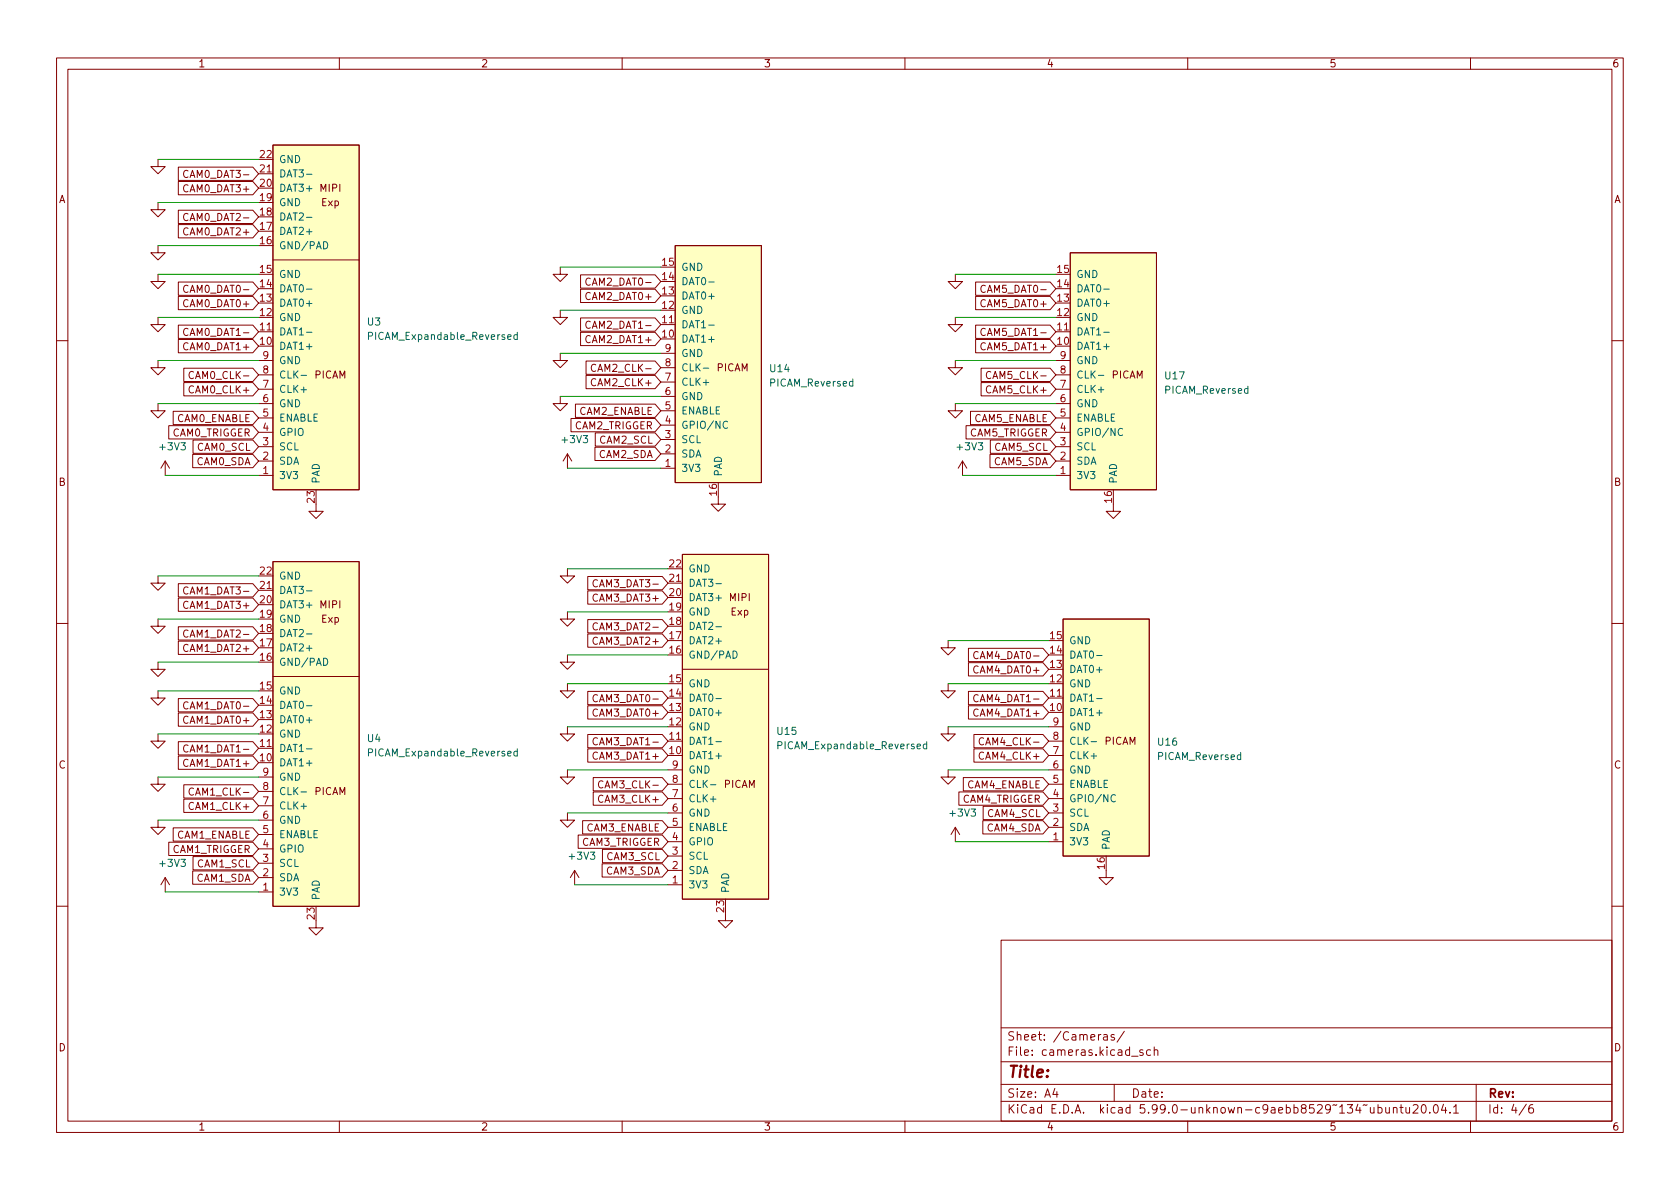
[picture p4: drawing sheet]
<svg xmlns="http://www.w3.org/2000/svg" width="297mm" height="210mm" viewBox="0 0 297 210" stroke-linecap="round" stroke-linejoin="round" font-family="sans-serif">
<g fill="none" stroke="#840000" stroke-width=".18">
<path d="M10 10.2h277v190.1h-277zM12 12.2h273v186.1h-273zM60 10.2v2M110 10.2v2M160 10.2v2M210 10.2v2M260 10.2v2M27.9 35.8v1.3h1.3l-1.3 1.2-1.2-1.2h1.2M27.9 28.2v1.3h1.3l-1.3 1.2-1.2-1.2h1.2M31.5 37.2h13.2l1 1.1-1 1.2h-13.2zM31.5 32.1h13.2l1 1.2-1 1.1h-13.2zM31.5 29.6h13.2l1 1.1-1 1.2h-13.2z"/>
<path d="M31.5 39.7h13.2l1 1.2-1 1.2h-13.2zM33.2 37.9a.6 .6 0 0 0-.8 .4 .6 .6 0 0 0 .6 .7l.2-.1M33.2 30.2a.6 .6 0 0 0-.8 .5 .6 .6 0 0 0 .6 .7l.2-.1M45.7 30.7h2.6M48.3 25.6h15.2v61h-15.2zM27.9 56.1v1.3h1.3l-1.3 1.3-1.2-1.3h1.2M27.9 43.4v1.3h1.3l-1.3 1.3-1.2-1.3h1.2M27.9 48.5v1.3h1.3l-1.3 1.2-1.2-1.2h1.2M31.5 57.5h13.2l1 1.2-1 1.1h-13.2zM31.5 49.9h13.2l1 1.1-1 1.2h-13.2zM31.5 52.4h13.2l1 1.2-1 1.2h-13.2zM33.2 58.2a.6 .6 0 0 0-.8 .4 .6 .6 0 0 0 .6 .7l.2-.1"/>
<path d="M33.2 50.6a.6 .6 0 0 0-.8 .4 .6 .6 0 0 0 .6 .7l.2-.1M45.7 58.7h2.6M48.3 46h15.2M99.1 54.9v1.2h1.2l-1.2 1.3-1.3-1.3h1.3M99.1 47.2v1.3h1.2l-1.2 1.3-1.3-1.3h1.3M102.6 56.2h13.2l1 1.2-1 1.2h-13.2zM102.6 58.8h13.2l1 1.1-1 1.2h-13.2zM102.6 48.6h13.2l1 1.2-1 1.2h-13.2zM102.6 51.1h13.2l1 1.2-1 1.2h-13.2zM104.4 56.9a.6 .6 0 0 0-.9 .4 .6 .6 0 0 0 .6 .8l.3-.2M104.4 49.3a.6 .6 0 0 0-.9 .4 .6 .6 0 0 0 .6 .7l.3-.1M116.8 57.4h2.6"/>
<path d="M119.4 43.4h15.2v41.9h-15.2zM168.9 56.1v1.3h1.3l-1.3 1.3-1.3-1.3h1.3M168.9 48.5v1.3h1.3l-1.3 1.2-1.3-1.2h1.3M172.5 57.5h13.2l1 1.2-1 1.1h-13.2zM172.5 52.4h13.2l1 1.2-1 1.2h-13.2zM172.5 49.9h13.2l1 1.1-1 1.2h-13.2zM174.2 58.2a.6 .6 0 0 0-.8 .4 .6 .6 0 0 0 .6 .7l.2-.1M174.2 50.6a.6 .6 0 0 0-.8 .4 .6 .6 0 0 0 .6 .7l.2-.1M186.7 58.7h2.5M189.2 44.7h15.3v41.9h-15.3zM10 60.2h2M27.9 63.7v1.3h1.3l-1.3 1.3-1.2-1.3h1.2"/>
<path d="M27.9 71.4v1.2h1.3l-1.3 1.3-1.2-1.3h1.2M29.8 75.3h14.9l1 1.1-1 1.2h-14.9zM30.6 72.7h14.1l1 1.2-1 1.2h-14.1zM31.5 60h13.2l1 1.2-1 1.2h-13.2zM32.5 65.1h12.2l1 1.2-1 1.2h-12.2zM32.5 67.7h12.2l1 1.1-1 1.2h-12.2zM34.1 77.8h10.6l1 1.2-1 1.2h-10.6zM34.2 65.8a.6 .6 0 0 0-.8 .4 .6 .6 0 0 0 .6 .8l.2-.2M45.7 79h2.6M45.7 76.4h2.6M45.7 73.9h2.6M45.7 71.4h2.6"/>
<path d="M45.7 68.8h2.6M45.7 66.3h2.6M45.7 63.7h2.6M99.1 62.5v1.2h1.2l-1.2 1.3-1.3-1.3h1.3M99.1 70.1v1.3h1.2l-1.2 1.2-1.3-1.2h1.3M101 74h14.8l1 1.2-1 1.2h-14.8zM101.7 71.5h14.1l1 1.1-1 1.2h-14.1zM103.6 66.4h12.2l1 1.2-1 1.1h-12.2zM103.6 63.8h12.2l1 1.2-1 1.2h-12.2zM105.2 79.1h10.6l1 1.2-1 1.1h-10.6zM105.2 76.5h10.6l1 1.2-1 1.2h-10.6zM105.3 64.5a.6 .6 0 0 0-.8 .5 .6 .6 0 0 0 .6 .7l.2-.1"/>
<path d="M116.8 77.7h2.6M116.8 75.2h2.6M116.8 72.6h2.6M116.8 70.1h2.6M116.8 67.6h2.6M116.8 65h2.6M116.8 62.5h2.6M168.9 71.4v1.2h1.3l-1.3 1.3-1.3-1.3h1.3M168.9 63.7v1.3h1.3l-1.3 1.3-1.3-1.3h1.3M170.8 75.3h14.9l1 1.1-1 1.2h-14.9zM171.6 72.7h14.1l1 1.2-1 1.2h-14.1zM172.5 60h13.2l1 1.2-1 1.2h-13.2z"/>
<path d="M173.5 65.1h12.2l1 1.2-1 1.2h-12.2zM173.5 67.7h12.2l1 1.1-1 1.2h-12.2zM175.1 77.8h10.6l1 1.2-1 1.2h-10.6zM175.2 65.8a.6 .6 0 0 0-.9 .4 .6 .6 0 0 0 .6 .8l.3-.2M186.7 79h2.5M186.7 76.4h2.5M186.7 73.9h2.5M186.7 71.4h2.5M186.7 68.8h2.5M186.7 66.3h2.5M186.7 63.7h2.5M285 60.2h2"/>
<path d="M29.2 81.5v2.6M29.2 81.5l-.8 1.3M29.2 81.5l.8 1.3M34.1 80.4h10.6l1 1.1-1 1.2h-10.6zM45.7 84.1h2.6M45.7 81.5h2.6M48.3 99.3h15.2v61h-15.2zM55.9 89.1v1.3h1.2l-1.2 1.3-1.3-1.3h1.3M100.3 80.3l-.7 1.2M100.3 80.3v2.5M100.3 80.3l.8 1.2M116.8 82.8h2.6"/>
<path d="M116.8 80.3h2.6M120.6 98h15.3v61h-15.3zM127 87.9v1.2h1.3l-1.3 1.3-1.3-1.3h1.3M170.2 81.5l-.8 1.3M170.2 81.5v2.6M170.2 81.5l.7 1.3M175 80.4h10.7l1 1.1-1 1.2h-10.7zM186.7 84.1h2.5M186.7 81.5h2.5M196.8 89.1v1.3h1.3l-1.3 1.3-1.2-1.3h1.2M10 110.2h2M27.9 117.1v1.3h1.3l-1.3 1.2-1.2-1.2h1.2"/>
<path d="M27.9 109.5v1.2h1.3l-1.3 1.3-1.2-1.3h1.2M27.9 101.8v1.3h1.3l-1.3 1.3-1.2-1.3h1.2M31.5 110.8h13.2l1 1.2-1 1.2h-13.2zM31.5 105.8h13.2l1 1.1-1 1.2h-13.2zM31.5 113.4h13.2l1 1.1-1 1.2h-13.2zM31.5 103.2h13.2l1 1.2-1 1.2h-13.2zM33.2 111.5a.6 .6 0 0 0-.8 .4 .6 .6 0 0 0 .6 .8l.2-.1M33.2 103.9a.6 .6 0 0 0-.8 .4 .6 .6 0 0 0 .6 .8l.2-.2M45.7 104.4h2.6M48.3 119.6h15.2M100.3 108.2v1.3h1.3l-1.3 1.2-1.2-1.2h1.2M100.3 100.6v1.2h1.3l-1.3 1.3-1.2-1.3h1.2"/>
<path d="M100.3 115.8v1.3h1.3l-1.3 1.3-1.2-1.3h1.2M103.9 101.9h13.2l1 1.2-1 1.2h-13.2zM103.9 104.5h13.2l1 1.2-1 1.1h-13.2zM103.9 109.6h13.2l1 1.1-1 1.2h-13.2zM103.9 112.1h13.2l1 1.2-1 1.2h-13.2zM105.6 102.6a.6 .6 0 0 0-.8 .5 .6 .6 0 0 0 .6 .7l.2-.1M105.6 110.3a.6 .6 0 0 0-.8 .4 .6 .6 0 0 0 .6 .7l.2-.1M118.1 103.1h2.5M120.6 118.4h15.3M167.6 113.3v1.2h1.3l-1.3 1.3-1.2-1.3h1.2M171.2 117.2h13.2l1 1.2-1 1.1h-13.2zM171.2 114.6h13.2l1 1.2-1 1.2h-13.2z"/>
<path d="M172.9 115.3a.6 .6 0 0 0-.8 .5 .6 .6 0 0 0 .6 .7l.2-.1M188 109.5h15.2v41.9h-15.2zM285 110.2h2M27.9 137.4v1.3h1.3l-1.3 1.2-1.2-1.2h1.2M27.9 129.8v1.3h1.3l-1.3 1.2-1.2-1.2h1.2M27.9 122.2v1.2h1.3l-1.3 1.3-1.2-1.3h1.2M31.5 133.7h13.2l1 1.2-1 1.1h-13.2zM31.5 131.2h13.2l1 1.1-1 1.2h-13.2zM31.5 126.1h13.2l1 1.1-1 1.2h-13.2zM31.5 123.5h13.2l1 1.2-1 1.2h-13.2zM32.5 138.8h12.2l1 1.1-1 1.2h-12.2zM33.2 131.8a.6 .6 0 0 0-.8 .5 .6 .6 0 0 0 .6 .7l.2-.1"/>
<path d="M33.2 124.2a.6 .6 0 0 0-.8 .4 .6 .6 0 0 0 .6 .8l.2-.1M34.2 139.5a.6 .6 0 0 0-.8 .4 .6 .6 0 0 0 .6 .7l.2-.1M45.7 132.3h2.6M45.7 139.9h2.6M45.7 137.4h2.6M100.3 136.1v1.3h1.3l-1.3 1.3-1.2-1.3h1.2M100.3 120.9v1.3h1.3l-1.3 1.2-1.2-1.2h1.2M100.3 128.5v1.3h1.3l-1.3 1.3-1.2-1.3h1.2M103.9 129.9h13.2l1 1.2-1 1.1h-13.2zM103.9 132.4h13.2l1 1.2-1 1.2h-13.2zM103.9 124.8h13.2l1 1.2-1 1.2h-13.2zM103.9 122.3h13.2l1 1.1-1 1.2h-13.2z"/>
<path d="M104.9 137.5h12.2l1 1.2-1 1.2h-12.2zM105.6 130.6a.6 .6 0 0 0-.8 .4 .6 .6 0 0 0 .6 .7l.2-.1M105.6 123a.6 .6 0 0 0-.8 .4 .6 .6 0 0 0 .6 .7l.2-.1M106.6 138.2a.6 .6 0 0 0-.8 .4 .6 .6 0 0 0 .6 .7l.2-.1M118.1 131.1h2.5M118.1 138.7h2.5M118.1 136.1h2.5M167.6 120.9v1.3h1.3l-1.3 1.2-1.2-1.2h1.2M167.6 136.1v1.3h1.3l-1.3 1.3-1.2-1.3h1.2M167.6 128.5v1.3h1.3l-1.3 1.3-1.2-1.3h1.2M170.3 137.5h14.1l1 1.2-1 1.2h-14.1zM171.2 124.8h13.2l1 1.2-1 1.2h-13.2z"/>
<path d="M171.2 122.3h13.2l1 1.1-1 1.2h-13.2zM172.2 129.9h12.2l1 1.2-1 1.1h-12.2zM172.2 132.4h12.2l1 1.2-1 1.2h-12.2zM172.9 123a.6 .6 0 0 0-.8 .4 .6 .6 0 0 0 .6 .7l.2-.1M173.9 130.6a.6 .6 0 0 0-.8 .4 .6 .6 0 0 0 .6 .7l.2-.1M185.4 131.1h2.6M185.4 138.7h2.6M185.4 136.1h2.6M185.4 123.4h2.6M185.4 133.6h2.6M185.4 128.5h2.6M27.9 145v1.3h1.3l-1.3 1.3-1.2-1.3h1.2"/>
<path d="M29.2 155.2l-.8 1.3M29.2 155.2v2.5M29.2 155.2l.8 1.3M29.8 148.9h14.9l1 1.2-1 1.2h-14.9zM30.6 146.4h14.1l1 1.2-1 1.1h-14.1zM32.5 141.3h12.2l1 1.2-1 1.2h-12.2zM34.1 154h10.6l1 1.2-1 1.2h-10.6zM34.1 151.5h10.6l1 1.1-1 1.2h-10.6zM45.7 157.7h2.6M45.7 155.2h2.6M45.7 152.6h2.6M45.7 150.1h2.6"/>
<path d="M45.7 147.6h2.6M45.7 145h2.6M45.7 142.5h2.6M100.3 143.8v1.2h1.3l-1.3 1.3-1.2-1.3h1.2M101.6 153.9l-.8 1.3M101.6 153.9v2.6M101.6 153.9l.8 1.3M102.2 147.7h14.9l1 1.1-1 1.2h-14.9zM103 145.1h14.1l1 1.2-1 1.2h-14.1zM104.9 140h12.2l1 1.2-1 1.2h-12.2zM106.5 152.7h10.6l1 1.2-1 1.2h-10.6zM106.5 150.2h10.6l1 1.2-1 1.2h-10.6z"/>
<path d="M118.1 156.5h2.5M118.1 153.9h2.5M118.1 151.4h2.5M118.1 148.8h2.5M118.1 146.3h2.5M118.1 143.8h2.5M118.1 141.2h2.5M168.9 146.3l-.8 1.3M168.9 146.3v2.5M168.9 146.3l.8 1.3M169.5 140h14.9l1 1.2-1 1.2h-14.9zM173.8 145.1h10.6l1 1.2-1 1.2h-10.6z"/>
<path d="M173.8 142.6h10.6l1 1.2-1 1.1h-10.6zM185.4 148.8h2.6M185.4 146.3h2.6M185.4 143.8h2.6M185.4 141.2h2.6M195.6 153.9v1.3h1.2l-1.2 1.3-1.3-1.3h1.3M10 160.2h2M55.9 162.8v1.3h1.2l-1.2 1.2-1.3-1.2h1.3M128.3 161.5v1.3h1.2l-1.2 1.3-1.3-1.3h1.3M177 166.3h108v32h-108zM285 160.2h2M60 198.3v2"/>
<path d="M110 198.3v2M160 198.3v2M177 194.8h108M177 191.8h108M177 187.8h108M177 181.8h108M186.5 192.5l-.4 1h1M186.9 193v1M195.1 183h.6l.1 .9M195.8 183.3l-.5 .1a.29 .29 0 0 0-.2 .2 .29 .29 0 0 0 .2 .3h.5M197 191.8v3M197 183l-.4-.1-.2 .2 .1 .3 .5 .1v.4h-.6"/>
<path d="M198.8 182.4l-1.3 1.9M200.1 186.8h1.1M202.1 185.7l-.4-.1-.2 .2 .1 .3 .5 .1v.4h-.6M203.4 185.7l-.4-.1-.3 .3v.4l.2 .3h.5M204.1 185.8l.2-.2 .3 .1 .1 .9M204.1 185.1v1.5M210 198.3v2M243.6 195.9l.5-.1 .3 .3v.4l-.2 .3h-.6M243.6 195.3v1.5M245 195.8l.1 1h.3l.2-.1M245.6 195.8v1M246.4 196l.2-.2 .3 .1 .1 .9"/>
<path d="M246.4 195.8v1M247.5 195.8h.6M247.7 195.3v1.3l.4 .2M248.6 195.8v1h.4l.2-.1M249.2 195.8v1M249.9 195.5l.5-.2 .2 .2 .1 .3-.9 1h.9M251.5 195.4l.1-.1a.81 .81 0 0 1 .6 .7 .81 .81 0 0 1-.3 .8h-.1a.81 .81 0 0 1-.6-.6 .81 .81 0 0 1 .3-.8zM252.8 196.7v.1M253.6 195.4l.2-.1a.81 .81 0 0 1 .6 .7 .81 .81 0 0 1-.3 .8h-.2a.81 .81 0 0 1-.5-.6 .81 .81 0 0 1 .2-.8zM255.2 195.3l-.3 1h.9M255.6 195.8v1M256.4 196.7v.1"/>
<path d="M257 195.8l.4-.5v1.5M257 196.8h.9M260 198.3v2M261 191.8v6.5M269.9 195.3l-1.3 1.9M271 195.3a.6 .6 0 0 0-.7 .7v.5l.1 .3h.5l.2-.1 .1-.5-.2-.2-.4-.1-.3 .3"/>
</g>
<g fill="#ffffc2" stroke="#ffffc2" stroke-width=".18">
<path d="M189.2 44.7h15.3v41.9h-15.3z"/>
<path d="M119.4 43.4h15.2v41.9h-15.2z"/>
<path d="M48.3 99.3h15.2v61h-15.2z"/>
<path d="M120.6 98h15.3v61h-15.3z"/>
<path d="M48.3 25.6h15.2v61h-15.2z"/>
<path d="M188 109.5h15.2v41.9h-15.2z"/>
</g>
<g fill="none" stroke="#006464" stroke-width=".18">
<path d="M54.2 38.4h1M54.2 30.8h1M54.2 58.8h1M54.2 51.1h1M57.2 42.7a.64 .64 0 0 1 .7 .7 .64 .64 0 0 1-.7 .6zM91.5 59.2h-.4l-.2 .2 .1 .6h.5M91.5 58.8v1.2M125.3 57.5h1M125.3 49.9h1M195.2 58.8h.9M195.2 51.1h.9M53.2 66.4h1"/>
<path d="M124.3 65.1h1M128.6 74.6a.6 .6 0 0 0-.8 .4 .6 .6 0 0 0 .6 .8l.2-.2M194.2 66.4h1M198.5 75.9a.6 .6 0 0 0-.9 .4 .6 .6 0 0 0 .6 .7l.3-.1M54.2 112.1h1M54.2 104.5h1M57.2 116.4a.64 .64 0 0 1 .7 .6 .64 .64 0 0 1-.7 .7zM126.6 110.8h.9M126.6 103.2h.9M129.6 115.1a.64 .64 0 0 1 .7 .7 .64 .64 0 0 1-.7 .6zM193.9 115.9h1M54.2 132.4h1"/>
<path d="M54.2 124.8h1M91.5 132.9l-.4-.1-.2 .3 .1 .5h.5M91.5 132.4v1.3M125.6 138.8h1M126.6 131.1h.9M126.6 123.5h.9M163.8 131.6h-.3l-.3 .2 .2 .6h.4M163.8 131.2v1.2M192.9 131.1h1M193.9 123.5h1M53.2 140h1M197.2 140.6a.6 .6 0 0 0-.8 .5 .6 .6 0 0 0 .6 .7l.2-.1"/>
</g>
<g fill="none" stroke="#009600" stroke-width=".18">
<path d="M27.9 35.8h17.8M27.9 28.2h17.8M27.9 56.1h17.8M27.9 43.4h17.8M27.9 48.5h17.8M99.1 47.2h17.7M99.1 54.9h17.7M168.9 56.1h17.8M168.9 48.5h17.8M27.9 63.7h17.8M27.9 71.4h17.8M99.1 62.5h17.7"/>
<path d="M99.1 70.1h17.7M168.9 63.7h17.8M168.9 71.4h17.8M29.2 84.1h16.5M100.3 82.8h16.5M170.2 84.1h16.5M27.9 117.1h17.8M27.9 109.5h17.8M27.9 101.8h17.8M100.3 108.2h17.8M100.3 115.8h17.8M100.3 100.6h17.8"/>
<path d="M167.6 113.3h17.8M27.9 122.2h17.8M27.9 129.8h17.8M27.9 137.4h17.8M100.3 136.1h17.8M100.3 128.5h17.8M100.3 120.9h17.8M167.6 136.1h17.8M167.6 128.5h17.8M167.6 120.9h17.8M27.9 145h17.8M29.2 157.7h16.5"/>
<path d="M100.3 143.8h17.8M101.6 156.5h16.5M168.9 148.8h16.5"/>
</g>
<text font-size="2.8" fill="#840000" x="178" y="190.6">Title:</text>
<g font-size="2.1" fill="#840000">
<text x="178" y="184">Sheet: /Cameras/</text>
<text x="178" y="186.7">File: cameras.kicad_sch</text>
<text x="178" y="196.9">KiCad E.D.A. kicad 5.99.0-unknown-c9aebb8529~134~ubuntu20.04.1</text>
<text x="178" y="194.1">Size: A4</text>
<text x="200" y="194.1">Date:</text>
<text x="263" y="194.1">Rev:</text>
<text x="263" y="196.9">Id: 4/6</text>
</g>
<g font-size="1.8" fill="#840000">
<text x="35" y="11.9">1</text>
<text x="85" y="11.9">2</text>
<text x="135" y="11.9">3</text>
<text x="185" y="11.9">4</text>
<text x="235" y="11.9">5</text>
<text x="285" y="11.9">6</text>
<text x="10.3" y="35.9">A</text>
<text x="32.7" y="34">CAM0_DAT3+</text>
<text x="33.2" y="31.5">CAM0_DAT3-</text>
<text x="56.6" y="33.9">MIPI</text>
<text x="285.3" y="35.9">A</text>
<text x="32.7" y="41.6">CAM0_DAT2+</text>
<text x="33.2" y="39.1">CAM0_DAT2-</text>
<text x="56.8" y="36.4">Exp</text>
<text x="33.2" y="51.8">CAM0_DAT0-</text>
<text x="103.9" y="53">CAM2_DAT0+</text>
<text x="104.3" y="50.5">CAM2_DAT0-</text>
<text x="174.2" y="51.8">CAM5_DAT0-</text>
<text x="32.7" y="54.3">CAM0_DAT0+</text>
<text x="33.2" y="59.4">CAM0_DAT1-</text>
<text x="104.3" y="58.1">CAM2_DAT1-</text>
<text x="173.7" y="54.3">CAM5_DAT0+</text>
<text x="174.2" y="59.4">CAM5_DAT1-</text>
<text x="32.7" y="61.9">CAM0_DAT1+</text>
<text x="103.9" y="60.7">CAM2_DAT1+</text>
<text x="105.3" y="65.7">CAM2_CLK-</text>
<text x="126.7" y="65.7">PICAM</text>
<text x="173.7" y="61.9">CAM5_DAT1+</text>
<text x="33.7" y="69.6">CAM0_CLK+</text>
<text x="34.2" y="67">CAM0_CLK-</text>
<text x="55.6" y="66.9">PICAM</text>
<text x="104.8" y="68.3">CAM2_CLK+</text>
<text x="174.7" y="69.6">CAM5_CLK+</text>
<text x="175.1" y="67">CAM5_CLK-</text>
<text x="196.5" y="66.9">PICAM</text>
<text x="30.3" y="77.2">CAM0_TRIGGER</text>
<text x="31.1" y="74.6">CAM0_ENABLE</text>
<text x="101.5" y="75.9">CAM2_TRIGGER</text>
<text x="102.2" y="73.4">CAM2_ENABLE</text>
<text x="171.3" y="77.2">CAM5_TRIGGER</text>
<text x="172.1" y="74.6">CAM5_ENABLE</text>
<text x="34.7" y="82.3">CAM0_SDA</text>
<text x="34.9" y="79.7">CAM0_SCL</text>
<text x="105.8" y="81">CAM2_SDA</text>
<text x="106" y="78.4">CAM2_SCL</text>
<text x="175.6" y="82.3">CAM5_SDA</text>
<text x="175.8" y="79.7">CAM5_SCL</text>
<text x="10.3" y="85.9">B</text>
<text x="285.3" y="85.9">B</text>
<text x="32.7" y="107.7">CAM1_DAT3+</text>
<text x="33.2" y="105.1">CAM1_DAT3-</text>
<text x="56.6" y="107.6">MIPI</text>
<text x="105.1" y="106.4">CAM3_DAT3+</text>
<text x="105.6" y="103.8">CAM3_DAT3-</text>
<text x="129" y="106.3">MIPI</text>
<text x="33.2" y="112.7">CAM1_DAT2-</text>
<text x="56.8" y="110.1">Exp</text>
<text x="105.6" y="111.5">CAM3_DAT2-</text>
<text x="129.2" y="108.8">Exp</text>
<text x="32.7" y="115.3">CAM1_DAT2+</text>
<text x="105.1" y="114">CAM3_DAT2+</text>
<text x="172.4" y="119.1">CAM4_DAT0+</text>
<text x="172.9" y="116.5">CAM4_DAT0-</text>
<text x="33.2" y="125.4">CAM1_DAT0-</text>
<text x="105.6" y="124.2">CAM3_DAT0-</text>
<text x="172.9" y="124.2">CAM4_DAT1-</text>
<text x="32.7" y="128">CAM1_DAT0+</text>
<text x="105.1" y="126.7">CAM3_DAT0+</text>
<text x="105.6" y="131.8">CAM3_DAT1-</text>
<text x="172.4" y="126.7">CAM4_DAT1+</text>
<text x="173.9" y="131.8">CAM4_CLK-</text>
<text x="195.3" y="131.7">PICAM</text>
<text x="10.3" y="135.9">C</text>
<text x="32.7" y="135.6">CAM1_DAT1+</text>
<text x="33.2" y="133.1">CAM1_DAT1-</text>
<text x="105.1" y="134.3">CAM3_DAT1+</text>
<text x="173.4" y="134.3">CAM4_CLK+</text>
<text x="285.3" y="135.9">C</text>
<text x="33.7" y="143.2">CAM1_CLK+</text>
<text x="34.2" y="140.7">CAM1_CLK-</text>
<text x="55.6" y="140.6">PICAM</text>
<text x="106.1" y="141.9">CAM3_CLK+</text>
<text x="106.6" y="139.4">CAM3_CLK-</text>
<text x="128" y="139.3">PICAM</text>
<text x="170" y="141.9">CAM4_TRIGGER</text>
<text x="170.8" y="139.4">CAM4_ENABLE</text>
<text x="31.1" y="148.3">CAM1_ENABLE</text>
<text x="102.7" y="149.6">CAM3_TRIGGER</text>
<text x="103.5" y="147">CAM3_ENABLE</text>
<text x="174.4" y="147">CAM4_SDA</text>
<text x="174.6" y="144.5">CAM4_SCL</text>
<text x="30.3" y="150.8">CAM1_TRIGGER</text>
<text x="34.7" y="155.9">CAM1_SDA</text>
<text x="34.9" y="153.4">CAM1_SCL</text>
<text x="107" y="154.6">CAM3_SDA</text>
<text x="107.2" y="152.1">CAM3_SCL</text>
<text x="10.3" y="185.9">D</text>
<text x="285.3" y="185.9">D</text>
<text x="35" y="199.9">1</text>
<text x="85" y="199.9">2</text>
<text x="135" y="199.9">3</text>
<text x="185" y="199.9">4</text>
<text x="235" y="199.9">5</text>
<text x="285" y="199.9">6</text>
</g>
<g font-size="1.8" fill="#a90000">
<text x="46" y="27.9">22</text>
<text x="46" y="35.6">19</text>
<text x="46" y="33">20</text>
<text x="46" y="30.5">21</text>
<text x="46" y="40.6">17</text>
<text x="46" y="38.1">18</text>
<text x="46" y="43.2">16</text>
<text x="117.1" y="47">15</text>
<text x="46" y="53.3">13</text>
<text x="46" y="50.8">14</text>
<text x="46" y="48.3">15</text>
<text x="117.1" y="52.1">13</text>
<text x="117.1" y="49.5">14</text>
<text x="187" y="53.3">13</text>
<text x="187" y="50.8">14</text>
<text x="187" y="48.3">15</text>
<text x="46" y="58.4">11</text>
<text x="46" y="55.9">12</text>
<text x="117.1" y="59.7">10</text>
<text x="117.1" y="57.1">11</text>
<text x="117.1" y="54.6">12</text>
<text x="187" y="58.4">11</text>
<text x="187" y="55.9">12</text>
<text x="46" y="61">10</text>
<text x="46.5" y="63.5">9</text>
<text x="117.6" y="64.8">8</text>
<text x="117.6" y="62.2">9</text>
<text x="187" y="61">10</text>
<text x="187.5" y="63.5">9</text>
<text x="46.5" y="71.1">6</text>
<text x="46.5" y="68.6">7</text>
<text x="46.5" y="66">8</text>
<text x="117.6" y="69.8">6</text>
<text x="117.6" y="67.3">7</text>
<text x="187.5" y="71.1">6</text>
<text x="187.5" y="68.6">7</text>
<text x="187.5" y="66">8</text>
<text x="46.5" y="76.2">4</text>
<text x="46.5" y="73.7">5</text>
<text x="117.6" y="77.5">3</text>
<text x="117.6" y="74.9">4</text>
<text x="117.6" y="72.4">5</text>
<text x="187.5" y="76.2">4</text>
<text x="187.5" y="73.7">5</text>
<text x="46.5" y="83.8">1</text>
<text x="46.5" y="81.3">2</text>
<text x="46.5" y="78.7">3</text>
<text x="117.6" y="82.5">1</text>
<text x="117.6" y="80">2</text>
<text x="187.5" y="83.8">1</text>
<text x="187.5" y="81.3">2</text>
<text x="187.5" y="78.7">3</text>
<text x="55.6" y="88.9" transform="rotate(-90 55.6 88.9)">23</text>
<text x="126.7" y="87.6" transform="rotate(-90 126.7 87.6)">16</text>
<text x="196.6" y="88.9" transform="rotate(-90 196.6 88.9)">16</text>
<text x="46" y="101.6">22</text>
<text x="118.4" y="100.3">22</text>
<text x="46" y="106.7">20</text>
<text x="46" y="104.1">21</text>
<text x="118.4" y="107.9">19</text>
<text x="118.4" y="105.4">20</text>
<text x="118.4" y="102.9">21</text>
<text x="46" y="111.8">18</text>
<text x="46" y="109.2">19</text>
<text x="118.4" y="113">17</text>
<text x="118.4" y="110.5">18</text>
<text x="185.7" y="113">15</text>
<text x="46" y="116.8">16</text>
<text x="46" y="114.3">17</text>
<text x="118.4" y="115.6">16</text>
<text x="185.7" y="118.1">13</text>
<text x="185.7" y="115.6">14</text>
<text x="46" y="124.5">14</text>
<text x="46" y="121.9">15</text>
<text x="118.4" y="125.7">13</text>
<text x="118.4" y="123.2">14</text>
<text x="118.4" y="120.6">15</text>
<text x="185.7" y="125.7">10</text>
<text x="185.7" y="123.2">11</text>
<text x="185.7" y="120.6">12</text>
<text x="46" y="129.5">12</text>
<text x="46" y="127">13</text>
<text x="118.4" y="130.8">11</text>
<text x="118.4" y="128.3">12</text>
<text x="186.2" y="130.8">8</text>
<text x="186.2" y="128.3">9</text>
<text x="46" y="134.6">10</text>
<text x="46" y="132.1">11</text>
<text x="46.5" y="137.2">9</text>
<text x="118.4" y="133.3">10</text>
<text x="118.9" y="135.9">9</text>
<text x="186.2" y="135.9">6</text>
<text x="186.2" y="133.3">7</text>
<text x="46.5" y="142.2">7</text>
<text x="46.5" y="139.7">8</text>
<text x="118.9" y="143.5">6</text>
<text x="118.9" y="141">7</text>
<text x="118.9" y="138.4">8</text>
<text x="186.2" y="143.5">3</text>
<text x="186.2" y="141">4</text>
<text x="186.2" y="138.4">5</text>
<text x="46.5" y="149.9">4</text>
<text x="46.5" y="147.3">5</text>
<text x="46.5" y="144.8">6</text>
<text x="118.9" y="148.6">4</text>
<text x="118.9" y="146">5</text>
<text x="186.2" y="148.6">1</text>
<text x="186.2" y="146">2</text>
<text x="46.5" y="154.9">2</text>
<text x="46.5" y="152.4">3</text>
<text x="118.9" y="153.7">2</text>
<text x="118.9" y="151.1">3</text>
<text x="195.3" y="153.6" transform="rotate(-90 195.3 153.6)">16</text>
<text x="46.5" y="157.5">1</text>
<text x="118.9" y="156.2">1</text>
<text x="128" y="161.3" transform="rotate(-90 128 161.3)">23</text>
<text x="55.6" y="162.5" transform="rotate(-90 55.6 162.5)">23</text>
</g>
<g font-size="1.8" fill="#006464">
<text x="49.3" y="28.8">GND</text>
<text x="49.3" y="33.9">DAT3+</text>
<text x="49.3" y="31.4">DAT3-</text>
<text x="49.3" y="41.5">DAT2+</text>
<text x="49.3" y="39">DAT2-</text>
<text x="49.3" y="36.4">GND</text>
<text x="49.3" y="44.1">GND/PAD</text>
<text x="120.4" y="47.9">GND</text>
<text x="49.3" y="51.7">DAT0-</text>
<text x="49.3" y="49.1">GND</text>
<text x="120.4" y="53">DAT0+</text>
<text x="120.4" y="50.4">DAT0-</text>
<text x="190.2" y="51.7">DAT0-</text>
<text x="190.2" y="49.1">GND</text>
<text x="49.3" y="59.3">DAT1-</text>
<text x="49.3" y="56.8">GND</text>
<text x="49.3" y="54.2">DAT0+</text>
<text x="65" y="57.6">U3</text>
<text x="120.4" y="58">DAT1-</text>
<text x="120.4" y="55.5">GND</text>
<text x="190.2" y="59.3">DAT1-</text>
<text x="190.2" y="56.8">GND</text>
<text x="190.2" y="54.2">DAT0+</text>
<text x="49.3" y="61.8">DAT1+</text>
<text x="49.3" y="64.4">GND</text>
<text x="65.5" y="60.1">PICAM_Expandable_Reversed</text>
<text x="120.4" y="60.6">DAT1+</text>
<text x="120.4" y="65.7">CLK-</text>
<text x="120.4" y="63.1">GND</text>
<text x="136.2" y="65.8">U14</text>
<text x="190.2" y="61.8">DAT1+</text>
<text x="190.2" y="64.4">GND</text>
<text x="49.3" y="69.5">CLK+</text>
<text x="49.3" y="66.9">CLK-</text>
<text x="120.4" y="70.7">GND</text>
<text x="120.4" y="68.2">CLK+</text>
<text x="136.2" y="68.3">PICAM_Reversed</text>
<text x="190.2" y="69.5">CLK+</text>
<text x="190.2" y="66.9">CLK-</text>
<text x="206.1" y="69.6">PICAM_Reversed</text>
<text x="206.1" y="67.1">U17</text>
<text x="49.3" y="77.1">GPIO</text>
<text x="49.3" y="74.5">ENABLE</text>
<text x="49.3" y="72">GND</text>
<text x="120.4" y="75.8">GPIO/NC</text>
<text x="120.4" y="73.3">ENABLE</text>
<text x="190.2" y="77.1">GPIO/NC</text>
<text x="190.2" y="74.5">ENABLE</text>
<text x="190.2" y="72">GND</text>
<text x="28.4" y="79.6">+3V3</text>
<text x="49.3" y="82.2">SDA</text>
<text x="49.3" y="79.6">SCL</text>
<text x="99.5" y="78.4">+3V3</text>
<text x="120.4" y="83.4">3V3</text>
<text x="120.4" y="80.9">SDA</text>
<text x="120.4" y="78.4">SCL</text>
<text x="169.4" y="79.6">+3V3</text>
<text x="190.2" y="82.2">SDA</text>
<text x="190.2" y="79.6">SCL</text>
<text x="49.3" y="84.7">3V3</text>
<text x="56.5" y="85.6" transform="rotate(-90 56.5 85.6)">PAD</text>
<text x="127.6" y="84.3" transform="rotate(-90 127.6 84.3)">PAD</text>
<text x="190.2" y="84.7">3V3</text>
<text x="197.5" y="85.6" transform="rotate(-90 197.5 85.6)">PAD</text>
<text x="121.7" y="101.2">GND</text>
<text x="49.3" y="107.6">DAT3+</text>
<text x="49.3" y="105">DAT3-</text>
<text x="49.3" y="102.5">GND</text>
<text x="121.7" y="106.3">DAT3+</text>
<text x="121.7" y="103.8">DAT3-</text>
<text x="49.3" y="112.6">DAT2-</text>
<text x="49.3" y="110.1">GND</text>
<text x="121.7" y="113.9">DAT2+</text>
<text x="121.7" y="111.4">DAT2-</text>
<text x="121.7" y="108.8">GND</text>
<text x="189" y="113.9">GND</text>
<text x="49.3" y="117.7">GND/PAD</text>
<text x="49.3" y="115.2">DAT2+</text>
<text x="121.7" y="116.5">GND/PAD</text>
<text x="189" y="119">DAT0+</text>
<text x="189" y="116.5">DAT0-</text>
<text x="49.3" y="125.3">DAT0-</text>
<text x="49.3" y="122.8">GND</text>
<text x="121.7" y="124.1">DAT0-</text>
<text x="121.7" y="121.5">GND</text>
<text x="189" y="124.1">DAT1-</text>
<text x="189" y="121.5">GND</text>
<text x="49.3" y="130.4">GND</text>
<text x="49.3" y="127.9">DAT0+</text>
<text x="65" y="131.2">U4</text>
<text x="121.7" y="131.7">DAT1-</text>
<text x="121.7" y="129.2">GND</text>
<text x="121.7" y="126.6">DAT0+</text>
<text x="137.5" y="129.9">U15</text>
<text x="189" y="126.6">DAT1+</text>
<text x="189" y="131.7">CLK-</text>
<text x="189" y="129.2">GND</text>
<text x="204.8" y="131.8">U16</text>
<text x="49.3" y="135.5">DAT1+</text>
<text x="49.3" y="133">DAT1-</text>
<text x="65.5" y="133.8">PICAM_Expandable_Reversed</text>
<text x="121.7" y="134.2">DAT1+</text>
<text x="121.7" y="136.8">GND</text>
<text x="137.9" y="132.5">PICAM_Expandable_Reversed</text>
<text x="189" y="136.8">GND</text>
<text x="189" y="134.2">CLK+</text>
<text x="204.8" y="134.4">PICAM_Reversed</text>
<text x="49.3" y="143.1">CLK+</text>
<text x="49.3" y="140.6">CLK-</text>
<text x="49.3" y="138">GND</text>
<text x="121.7" y="141.9">CLK+</text>
<text x="121.7" y="139.3">CLK-</text>
<text x="189" y="141.9">GPIO/NC</text>
<text x="189" y="139.3">ENABLE</text>
<text x="49.3" y="148.2">ENABLE</text>
<text x="49.3" y="145.7">GND</text>
<text x="121.7" y="149.5">GPIO</text>
<text x="121.7" y="146.9">ENABLE</text>
<text x="121.7" y="144.4">GND</text>
<text x="168.1" y="144.4">+3V3</text>
<text x="189" y="149.5">3V3</text>
<text x="189" y="146.9">SDA</text>
<text x="189" y="144.4">SCL</text>
<text x="28.4" y="153.3">+3V3</text>
<text x="49.3" y="155.8">SDA</text>
<text x="49.3" y="153.3">SCL</text>
<text x="49.3" y="150.7">GPIO</text>
<text x="100.8" y="152">+3V3</text>
<text x="121.7" y="154.6">SDA</text>
<text x="121.7" y="152">SCL</text>
<text x="196.2" y="150.4" transform="rotate(-90 196.2 150.4)">PAD</text>
<text x="49.3" y="158.4">3V3</text>
<text x="56.5" y="159.3" transform="rotate(-90 56.5 159.3)">PAD</text>
<text x="121.7" y="157.1">3V3</text>
<text x="128.9" y="158" transform="rotate(-90 128.9 158)">PAD</text>
</g>
</svg>
